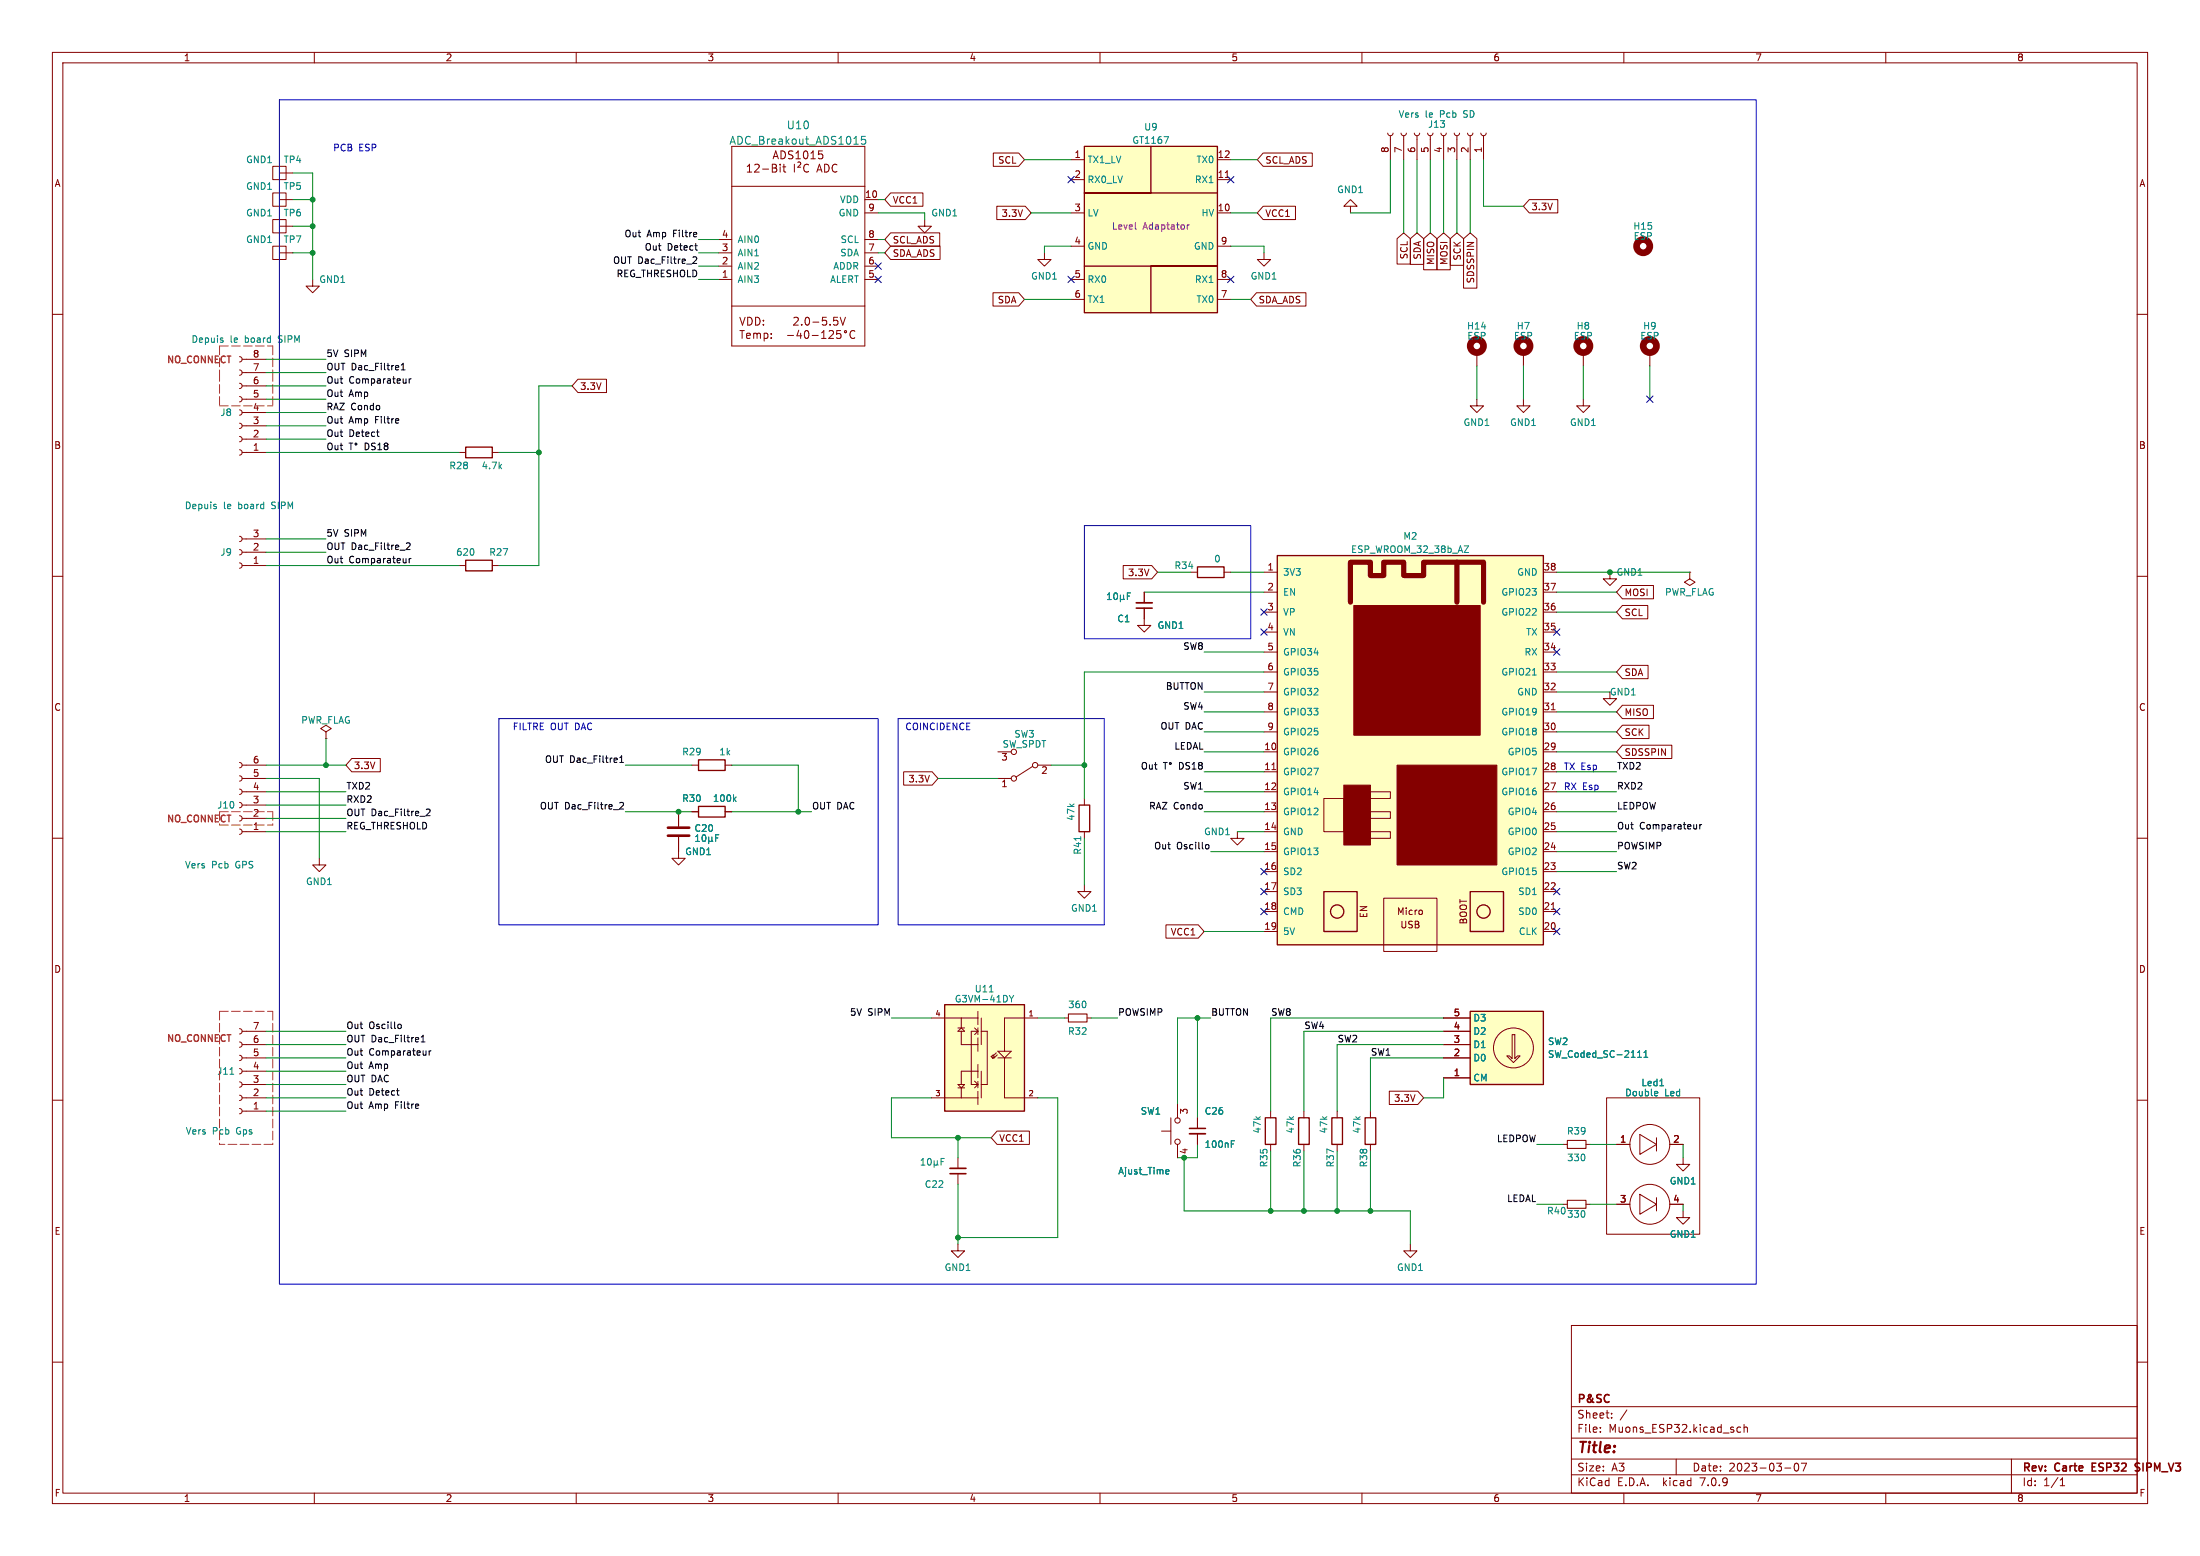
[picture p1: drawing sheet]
<svg xmlns="http://www.w3.org/2000/svg" width="420mm" height="297mm" viewBox="0 0 420 297" stroke-linecap="round" stroke-linejoin="round" font-family="sans-serif">
<g fill="none" stroke="#840000" stroke-width=".19">
<path d="M10 10h400v277h-400zM12 12h396v273h-396zM60 10v2M110 10v2M160 10v2M210 10v2M260 10v2M310 10v2M360 10v2M52.1 31.8h2.5v2.5h-2.5zM52.1 36.8h2.5v2.6h-2.5zM53.3 33h2.6"/>
<path d="M53.3 38.1h2.6M139.7 27.9h25.4v38.1h-25.4zM139.7 35.6h25.4M148.9 31.4v.1M148.9 31.3v.2M148.9 31.8v1M149 31.4l-.1 .1M149.4 31.8h.6M149.6 31.3v1.3l.4 .2M151.6 31.3v1.5M152.8 31.4l-.5 .5h.6M153.7 31.4a.72 .72 0 0 0-.3 1 .72 .72 0 0 0 1 .3"/>
<path d="M154.3 31.4l.1 .1M156.8 29.4l.3 .3v.3l-.3 .3M165.1 38.1h2.5M170 36.8h6.2v2.6h-6.2l-1.1-1.3zM189.6 29.2h4.9l1.1 1.3-1.1 1.3h-4.9zM190.3 39.4h5.4l1.1 1.2-1.1 1.3h-5.4zM204.5 30.5h2.5M204.5 34.3h2.5M232.4 30.5h2.5M232.4 34.3h2.5M233.9 33.9h.7M241.1 39.4h6.2v2.5h-6.2l-1.1-1.3z"/>
<path d="M241.1 29.2h9.4v2.6h-9.4l-1.1-1.3zM257.8 39.4h1.3l-1.3-1.3-1.3 1.3h1.3v1.2M264.9 25.4l.2 .3 .3 .2 .4-.1 .1-.4M265.4 25.9v4.6M267.5 25.4l.1 .3 .4 .2 .3-.1 .2-.4M268 25.9v4.6M270 25.4l.1 .3 .4 .2 .4-.1 .1-.4M270.5 25.9v4.6M272.5 25.4l.2 .3 .3 .2 .4-.1 .2-.4M273 25.9v4.6M275.1 25.4l.1 .3 .4 .2 .3-.1 .2-.4M275.6 25.9v4.6"/>
<path d="M277.6 25.4l.2 .3 .3 .2 .4-.1 .1-.4M278.1 25.9v4.6M280.2 25.4l.1 .3 .4 .2 .3-.1 .2-.4M280.7 25.9v4.6M282.7 25.4l.1 .3 .4 .2 .4-.1 .1-.4M283.2 25.9v4.6M291.9 38.1h5.5v2.5h-5.5l-1.1-1.2zM10 60h2M52.1 41.9h2.5v2.6h-2.5zM52.1 47h2.5v2.5h-2.5zM53.3 43.2h2.6M53.3 48.3h2.6"/>
<path d="M59.7 53.3v1.3h1.3l-1.3 1.3-1.3-1.3h1.3M137.2 48.3h2.5M137.2 53.3h2.5M137.2 50.8h2.5M137.2 45.7h2.5M139.7 58.4h25.4M165.1 48.3h2.5M165.1 40.6h2.5M165.1 53.3h2.5M165.1 50.8h2.5M165.1 45.7h2.5M170 47h9.5v2.5h-9.5l-1.1-1.2z"/>
<path d="M170 44.4h9.4v2.6h-9.4l-1.1-1.3zM176.5 41.9v1.3h1.3l-1.3 1.3-1.2-1.3h1.2M189.6 55.9h4.9l1.1 1.3-1.1 1.2h-4.9zM199.4 48.3v1.2h1.3l-1.3 1.3-1.3-1.3h1.3M204.5 40.6h2.5M204.5 47h2.5M204.5 53.3h2.5M204.5 57.2h2.5M232.4 40.6h2.5M232.4 47h2.5M232.4 53.3h2.5M232.4 57.2h2.5"/>
<path d="M239.9 55.9h9.4v2.5h-9.4l-1.1-1.2zM241.3 48.3v1.2h1.3l-1.3 1.3-1.3-1.3h1.3M266.7 45.6l1.3-1.1 1.2 1.1v4.8h-2.5zM269.2 45.6l1.3-1.1 1.3 1.1v4.9h-2.6zM271.8 45.6l1.2-1.1 1.3 1.1v5.9h-2.5zM274.3 45.6l1.3-1.1 1.3 1.1v5.9h-2.6zM276.9 45.6l1.2-1.1 1.3 1.1v5h-2.5zM279.4 45.6l1.3-1.1 1.2 1.1v9.4h-2.5zM408 60h2M45.7 68.1l.4 .1 .1 .4-.1 .4-.4 .1M45.7 70.6l.4 .2 .1 .3-.1 .4-.4 .1M45.7 73.2l.4 .1 .1 .4-.1 .3-.4 .2"/>
<path d="M45.7 75.7l.4 .1 .1 .4-.1 .4-.4 .1M45.7 78.2l.4 .2 .1 .4-.1 .3-.4 .1M46.2 68.6h4.6M46.2 71.1h4.6M46.2 73.7h4.6M46.2 76.2h4.6M46.2 78.7h4.6M110.3 72.4h5.5v2.5h-5.5l-1.1-1.2zM150.3 64h1.2M152.5 63l-.4 1.1h1M152.8 63.6v1M153.8 63.2a.89 .89 0 0 0 .3 1.4 1 1 0 0 0 .1-1.4"/>
<path d="M155.1 64h1.1M156.8 64.6h.9M156.8 63.5l.5-.4v1.5M158.3 63.2h.1M159 63.2l.1 .2v.3l-.9 .9h.9M159.2 60.6h.7M159.7 61.1l.3 .3v.4l-.3 .3M160.4 60.6l.5 1.5 .5-1.5M160.5 63.1h-.7l-.1 .7 .2-.1h.5l.2 .3-.1 .5-.2 .1-.6-.1M163.2 63.2a.6 .6 0 0 0-.8 0 .6 .6 0 0 0-.1 .8 .56 .56 0 0 0 .3 .5 .56 .56 0 0 0 .6 0M281.9 76.2v1.3h1.3l-1.3 1.2-1.2-1.2h1.2M281.9 67.3v2.6"/>
<path d="M290.8 76.2v1.3h1.3l-1.3 1.2-1.2-1.2h1.2M290.8 67.3v2.6M302.3 76.2v1.3h1.2l-1.2 1.2-1.3-1.2h1.3M302.3 67.3v2.6M315 67.3v2.6M45.7 80.8l.4 .1 .1 .4-.1 .4-.4 .1M45.7 83.3l.4 .2 .1 .3-.1 .4-.4 .1M45.7 85.9l.4 .1 .1 .4-.1 .3-.4 .2M46.2 81.3h4.6M46.2 83.8h4.6M46.2 86.4h4.6M87.6 86.4h1.3"/>
<path d="M94 86.4h1.2M10 110h2M45.7 102.4l.4 .1 .1 .4-.1 .3-.4 .2M45.7 104.9l.4 .2 .1 .3-.1 .4-.4 .1M45.7 107.4l.4 .2 .1 .4-.1 .3-.4 .2M46.2 108h4.6M46.2 102.9h4.6M46.2 105.4h4.6M87.6 108h1.3M94 108h1.2M214.4 107.9h5.5l1.1 1.3-1.1 1.3h-5.5zM218.4 116.1v3.3h1.3l-1.3 1.3-1.2-1.3h1.2"/>
<path d="M218.4 113v2.1M227.3 109.2h1.3M233.7 109.2h1.2M241.3 109.2h2.5M241.3 113h2.5M241.3 116.8h2.5M294.6 109.2h2.6M294.6 113h2.6M294.6 116.8h2.6M307.3 109.2v1.3h1.3l-1.3 1.3-1.2-1.3h1.2M309.7 111.8h6v2.5h-6l-1.1-1.3zM309.7 115.6h4.9v2.5h-4.9l-1.1-1.3z"/>
<path d="M322.6 109.2v1.3l1 .6-1 .7-1-.7 1-.6M322.6 109.2h.1M408 110h2M62.2 139.7l1-.6-1-.7-1 .7 1 .6v1.3M241.3 139.7h2.5M241.3 135.9h2.5M241.3 132.1h2.5M241.3 128.3h2.5M241.3 124.5h2.5M241.3 120.7h2.5M294.6 139.7h2.6M294.6 135.9h2.6"/>
<path d="M294.6 132.1h2.6M294.6 128.3h2.6M294.6 124.5h2.6M294.6 120.7h2.6M296.2 135.5h.7M307.3 132.1v1.3h1.3l-1.3 1.2-1.2-1.2h1.2M309.7 138.4h5.1v2.6h-5.1l-1.1-1.3zM309.7 134.6h6v2.6h-6l-1.1-1.3zM309.7 127h4.9v2.5h-4.9l-1.1-1.2zM10 160h2M45.7 145.5l.4 .2 .1 .4-.1 .3-.4 .2M45.7 148.1l.4 .1 .1 .4-.1 .4-.4 .1"/>
<path d="M45.7 150.6l.4 .2 .1 .3-.1 .4-.4 .1M45.7 153.2l.4 .1 .1 .4-.1 .3-.4 .2M45.7 155.7l.4 .2 .1 .3-.1 .4-.4 .1M45.7 158.2l.4 .2 .1 .4-.1 .3-.4 .2M46.2 146.1h4.6M46.2 151.1h4.6M46.2 158.8h4.6M46.2 148.6h4.6M46.2 153.7h4.6M46.2 156.2h4.6M62.2 141h.1M67.2 144.8h5.4v2.5h-5.4l-1.2-1.2z"/>
<path d="M129.5 159.8v4h1.3l-1.3 1.3-1.2-1.3h1.2M129.5 154.9v2.8M132.1 154.9h1.2M132.1 146.1h1.2M138.4 154.9h1.3M138.4 146.1h1.3M172.5 147.3h5.5l1.1 1.3-1.1 1.3h-5.5zM190.5 143.5h2.5M190.5 148.6h2.5M197.1 146.3l-3.2 2M198.1 146.1h2.6M207 152.4v1.3"/>
<path d="M207 158.8v1.2M236.2 158.8v1.2h1.3l-1.3 1.3-1.3-1.3h1.3M241.3 154.9h2.5M241.3 143.5h2.5M241.3 147.3h2.5M241.3 151.1h2.5M241.3 158.8h2.5M242.8 146.9h.7M252.7 152.4h3.8v6.4h-3.8zM261.6 158.8h3.8v1.2h-3.8zM261.6 154.9h3.8v1.3h-3.8zM261.6 151.1h3.8v1.3h-3.8z"/>
<path d="M294.6 154.9h2.6M294.6 143.5h2.6M294.6 147.3h2.6M294.6 151.1h2.6M294.6 158.8h2.6M309.7 142.2h9.5v2.6h-9.5l-1.1-1.3zM408 160h2M61 163.8v1.3h1.2l-1.2 1.3-1.3-1.3h1.3M207 168.9v1.3h1.3l-1.3 1.3-1.3-1.3h1.3M222.6 176.5h6.2l1.1 1.3-1.1 1.3h-6.2zM241.3 162.6h2.5M241.3 166.4h2.5"/>
<path d="M241.3 170.2h2.5M241.3 174h2.5M241.3 177.8h2.5M264.2 171.5h10.1v10.1h-10.1zM271.4 173.8l.1 .2-.1 .5M294.6 162.6h2.6M294.6 166.4h2.6M294.6 170.2h2.6M294.6 174h2.6M294.6 177.8h2.6M296.2 173.6h.7M45.7 196.3l.4 .2 .1 .4-.1 .3-.4 .2"/>
<path d="M45.7 198.9l.4 .1 .1 .4-.1 .4-.4 .1M46.2 199.4h4.6M46.2 196.9h4.6M177.8 194.3h8.9M182.9 196.9l.6-.7 .6 .7zM182.9 196.2h1.2M183.5 196.9v2.5h3.2M183.5 194.3v1.9M186.1 196.2l.6 .7M186.7 196.9h-1.3v10.1h1.3M186.7 193v2.6M186.7 196.2v1.3"/>
<path d="M186.7 198.1v2.6M186.7 196.9l-.6 .6M187.3 196.9h1.2v10.1h-1.2M187.3 194.3v5.1M198.1 194.3h-6.3v6.4M203.2 194.3h.8M207.5 194.3h.8M275.6 199.4h5.1M275.6 196.9h5.1M275.6 194.3h5.1M288.7 197.5h.5v4.6l.5-.6h.5l-1.3 1.3-1.2-1.3h.5l.5 .6zM10 210h2"/>
<path d="M45.7 201.4l.4 .2 .1 .3-.1 .4-.4 .1M45.7 204l.4 .1 .1 .4-.1 .3-.4 .2M45.7 206.5l.4 .2 .1 .3-.1 .4-.4 .1M45.7 209l.4 .2 .1 .4-.1 .3-.4 .2M45.7 211.6l.4 .1 .1 .4-.1 .4-.4 .1M46.2 201.9h4.6M46.2 209.6h4.6M46.2 207h4.6M46.2 204.5h4.6M46.2 212.1h4.6M177.8 209.6h8.9M182.9 207h1.2l-.6 .6z"/>
<path d="M182.9 207.6h1.2M183.5 207.6v2M186.1 206.4l.6 .6M186.7 207l-.6 .6M186.7 203.2v2.5M186.7 206.4v1.2M186.7 208.3v2.5M186.7 204.5h-3.2v2.5M187.3 204.5v5.1M189.2 201.6l.2 .1zM189.5 201.9l.1 .1zM190.2 201l-.6 .5v-.1l-.3 .3"/>
<path d="M190.3 215.9h6.2v2.5h-6.2l-1.1-1.2zM190.4 201.4l-.6 .5v-.2l-.3 .2M190.5 201.9h2.5M190.5 200.7h2.5l-1.2 1.2zM191.8 201.9v7.7h6.3M221.7 215.9h1.8M223.5 213.4v5M224.8 210.8v2.6M224.8 218.4v2.6M228.6 213.4v2M228.6 216.4v2M242.6 212.1v1.3"/>
<path d="M242.6 218.4v1.3M248.9 212.1v1.3M248.9 218.4v1.3M255.3 212.1v1.3M255.3 218.4v1.3M261.6 212.1v1.3M261.6 218.4v1.3M265.2 208.3h5.5l1.1 1.3-1.1 1.2h-5.5zM275.6 205.7h5.1M275.6 201.9h5.1M298.4 218.4h.8M302.8 218.4h.7"/>
<path d="M306.7 209.6h17.8v26h-17.8zM308.6 218.4h2.5M313.1 216.5l3.1 1.9-3.1 1.9zM316.2 217.2v2.5M318.8 218.4h2.5M408 210h2M182.9 237.5v1.3h1.2l-1.2 1.2-1.3-1.2h1.3M182.9 221v2M182.9 224v2.1M269.2 237.5v1.3h1.3l-1.3 1.2-1.2-1.2h1.2M298.4 229.9h.8M302.8 229.9h.7"/>
<path d="M308.6 229.9h2.5M313.1 228l3.1 1.9-3.1 1.9zM316.2 228.6v2.5M318.8 229.9h2.5M321.3 231.1v1.3h1.3l-1.3 1.3-1.3-1.3h1.3M321.3 221v1.2h1.3l-1.3 1.3-1.3-1.3h1.3M10 260h2M300 253h108v32h-108zM408 260h2M300 278.5h108M300 274.5h108M300 268.5h108"/>
<path d="M305.5 273.2v.2M305.5 272.5v.1M307.7 270.5v.2M307.7 269.8v.1M310.6 269.1l-1.3 1.9M320 278.5v3M332.3 272.5l-.4-.1-.3 .3 .1 .6h.6M332.9 272.5l.3-.1 .3 .1 .1 .9M332.9 271.9v1.5M342.7 279.4l.2-.1a.8 .8 0 0 1 .5 .7 .8 .8 0 0 1-.5 .8 1 1 0 0 1-.2-1.4zM343.9 279.3h1l-.7 1.5M384 278.5v6.5"/>
<path d="M60 285v2M110 285v2M160 285v2M210 285v2M260 285v2M300 281.5h108M310 285v2M340.7 280.2h1.2M360 285v2M393.3 283.6h.9M393.3 282.5l.4-.4v1.5"/>
<circle cx="161.4" cy="63.3" r=".21"/>
<circle cx="193.5" cy="143.5" r=".51"/>
<circle cx="193.5" cy="148.6" r=".51"/>
<circle cx="197.6" cy="146.1" r=".51"/>
<circle cx="224.8" cy="213.9" r=".51"/>
<circle cx="224.8" cy="217.9" r=".51"/>
<circle cx="288.9" cy="200" r="3.8"/>
<circle cx="315" cy="218.4" r="3.8"/>
<circle cx="315" cy="229.9" r="3.8"/>
</g>
<path d="M216.9 116.1h3.1M227.1 215.4h3M181.4 224h3M399.4 280h.5M400.1 279.3h-.7v1.5h.7M408.5 279.4l-.6-.1-.3 .3 .2 .3 .5 .2M407.6 280.7h.7" fill="none" stroke="#840000" stroke-width=".3"/>
<g fill="none" stroke="#008484" stroke-width=".19">
<path d="M163 27.5h.9M165.2 26h-.7l-.1 .7 .2-.1 .5 .1 .2 .2-.1 .5-.2 .1-.6-.1M222.2 26.1h.9l-.6 1.3M42.4 64.9l.2 .2-.2 .2M42.4 64.5l.1 .1M41.2 96.7l.1 .2-.1 .2M41.2 96.3h.1M211.4 114.4h.7M211.4 113.5l.4-.3v1.2M212.8 113.2h.1a.68 .68 0 0 1 .5 .6 .68 .68 0 0 1-.5 .6 .84 .84 0 0 1-.1-1.2zM213.9 114.3l.2 .1 .4-.1M213.9 113.6v1.3"/>
<path d="M214.5 114.3l.2 .1M214.5 113.6v.7M215.2 113.8h.4M215.8 113.2h-.6v1.2M279.5 104.2h.9l-.9 1.3h.9M292.6 128.8h.7M133.1 159.5l-.3 .2M133.2 159.3v1.3M134.1 159.6l-.1 .5 .3 .5 .4-.2v-.8M135.3 159.8v1.2M135.9 159.8v.6M136.6 159.9h.4"/>
<path d="M137.2 159.3h-.6v1.3M140.2 152.5l.3 .5M140.5 152.1l-.5 .5M206.3 159.7v.7M132.8 160.6h.7M135.3 160.4l.2 .2 .4-.2M135.9 160.4l.2 .2M188.9 189.3h.7M192.7 190l.4 .7M193.1 190.7v.6M193.5 190l-.4 .7M43.9 205h.7"/>
<path d="M235.1 218.4h.4M235.1 217.7h.6M312.6 201.8h.8M312.6 200.9l.4-.4v1.3M313.8 201.8h.8M313.8 200.9l.4-.4v1.3M316.3 208.3l.2 .3-.6 .1M316.4 209.1l-.1 .1M316.9 207.2h.7M175.8 222.4h.8M175.8 221.5l.4-.4v1.3M177.2 221.2l.2-.1a.68 .68 0 0 1 .4 .7 .68 .68 0 0 1-.4 .6 .84 .84 0 0 1-.2-1.2z"/>
<path d="M178.3 222.2l.2 .2 .4-.2M178.3 221.5v1.3M178.9 222.2l.2 .2M178.9 221.5v.7M179.7 221.7h.4M180.3 221.1h-.6v1.3M222.7 223.3h.4l.1 .3-.6 .1M223.1 224l-.4 .1"/>
</g>
<path d="M216.9 115.1h3.1M227.1 216.4h3M181.4 223h3" fill="none" stroke="#840000" stroke-width=".33"/>
<path d="M127.5 159.5h4.1M127.5 158h4.1" fill="none" stroke="#840000" stroke-width=".51"/>
<g fill="none" stroke="#840000" stroke-width=".25">
<path d="M207 27.9h25.4v31.8h-25.4zM219.7 27.9v8.9h-12.7h25.4M207 50.8h25.4h-12.7v8.9M88.9 85.3h5.1v2.1h-5.1zM88.9 106.9h5.1v2.1h-5.1zM228.6 108.2h5.1v2h-5.1zM243.8 106h50.8v74.3h-50.8zM133.3 153.9h5.1v2.1h-5.1zM133.3 145h5.1v2.1h-5.1zM206 153.7h2v5.1h-2zM252.7 170.2h6.4v7.6h-6.4zM280.7 170.2h6.3v7.6h-6.3z"/>
<path d="M180.3 191.8h15.3v20.3h-15.3zM280.7 193h13.9v14h-13.9zM241.6 213.4h2v5h-2zM247.9 213.4h2v5h-2zM254.3 213.4h2v5h-2zM260.6 213.4h2v5h-2z"/>
<circle cx="255.3" cy="174" r="1.27"/>
<circle cx="283.2" cy="174" r="1.27"/>
</g>
<g fill="#ffffc2" stroke="#ffffc2" stroke-width=".19">
<path d="M207 27.9h25.4v31.8h-25.4z"/>
<path d="M280.7 193h13.9v14h-13.9z"/>
<path d="M243.8 106h50.8v74.3h-50.8z"/>
<path d="M180.3 191.8h15.3v20.3h-15.3z"/>
</g>
<path d="M216.8 43.7l.1 .1M226.7 42.9v.9M227 42.9l-.3 .3" fill="none" stroke="#840084" stroke-width=".19"/>
<path d="M204 193.5h3.5v1.6h-3.5zM299.2 217.7h3.6v1.5h-3.6zM299.2 229.1h3.6v1.5h-3.6z" fill="none" stroke="#840000" stroke-width=".2"/>
<g fill="#840000" stroke="#840000" stroke-width=".19">
<path d="M256.5 149.9h5.1v11.4h-5.1z"/>
<path d="M258.4 115.6h24.2v24.7h-24.2z"/>
<path d="M266.7 146.1h19v19h-19z"/>
</g>
<path d="M257.8 114.9v-7.6h3.8v2.6h2.6v-2.6h3.8v2.6h3.8v-2.6h11.4v7.6M278.1 107.3v7.6" fill="none" stroke="#840000" stroke-width=".99"/>
<g fill="none" stroke="#840000" stroke-width="1.3">
<circle cx="313.7" cy="47" r="1.27"/>
<circle cx="281.9" cy="66" r="1.27"/>
<circle cx="290.8" cy="66" r="1.27"/>
<circle cx="302.3" cy="66" r="1.27"/>
<circle cx="315" cy="66" r="1.27"/>
</g>
<g fill="none" stroke="#000" stroke-width=".19">
<path d="M132.3 49.1l.5-.1 .2 .4-.8 .9h.8M132.6 46.9h.5M133 47.7h.1M76.6 70.6h.7M76.6 69.7l.4-.4v1.3M78.1 72.3v.8M78.5 72.3l-.4 .2M66.6 84.6h.7M67 84.6v1.2M71.9 82.5h.5M72.2 83.3h.2M77.6 103.7l.5-.1 .2 .4-.8 .9h.8"/>
<path d="M78.1 106.6v.8M78.5 106.6l-.4 .2M81.4 154.5l.5-.1 .2 .4-.8 .9h.8M118.3 153.3l.5-.1 .2 .3-.7 .9h.7M118.3 145.5h.7M118.3 144.6l.4-.3v1.2M222.1 145.5h.7M222.5 145.5v1.3M324.5 157.4v.8M324.9 157.4l-.4 .2M230.4 161.2l.3 .1 .1 .1-.1 .5-.3 .1M76.2 195.5l.3 .1 .1 .1-.1 .5-.3 .1"/>
<path d="M80.4 198.9h.7M80.4 198l.4-.4v1.3M75.7 208.2h.5M76.1 209h.1M81.9 200.6v.8M82.3 200.6l-.4 .2"/>
<circle cx="67.9" cy="84.8" r=".18"/>
<circle cx="223.4" cy="145.7" r=".18"/>
</g>
<path d="M53.3 19.1h282v226h-282zM207 100.3h31.8v21.6h-31.8zM95.2 137.2h72.4v39.3h-72.4zM171.4 137.2h39.4v39.3h-39.4z" fill="none" stroke="#0000c2" stroke-width=".19"/>
<g fill="none" stroke="#ff321b" stroke-width=".19" stroke-dasharray="1.7 .6">
<path d="M41.9 77.5h10.2M41.9 66h10.2M41.9 66v5.1M41.9 71.1v6.4M52.1 71.1v6.4M52.1 66v5.1M41.9 154.9v2.6M41.9 157.5h10.2M41.9 154.9h10.2M52.1 154.9v2.6M41.9 193v25.4M41.9 193h10.2"/>
<path d="M52.1 193v25.4M52.1 218.4h-10.2"/>
</g>
<g fill="none" stroke="#008400" stroke-width=".19">
<path d="M55.9 38.1h3.8M55.9 33h3.8v20.3M167.6 38.1h1.3M195.6 30.5h8.9M234.9 30.5h5.1M265.4 30.5v10.1h-7.6M268 30.5v14M270.5 30.5v14M273 30.5v14M275.6 30.5v14M278.1 30.5v14M280.7 30.5v14"/>
<path d="M283.2 30.5v8.9h7.6M55.9 48.3h3.8M55.9 43.2h3.8M133.3 48.3h3.9M133.3 45.7h3.9M133.3 53.3h3.9M133.3 50.8h3.9M167.6 40.6h8.9v1.3M167.6 48.3h1.3M167.6 45.7h1.3M195.6 57.2h8.9M196.8 40.6h7.7"/>
<path d="M204.5 47h-5.1v1.3M234.9 40.6h5.1M234.9 47h6.4v1.3M234.9 57.2h3.9M50.8 73.7h11.4M50.8 78.7h11.4M50.8 76.2h11.4M50.8 71.1h11.4M50.8 68.6h11.4M109.2 73.7h-6.3v34.3h-7.7M281.9 69.9v6.3M290.8 69.9v6.3"/>
<path d="M302.3 69.9v6.3M315 69.9v6.3M50.8 86.4h36.8M50.8 81.3h11.4M50.8 83.8h11.4M95.2 86.4h7.7M50.8 108h36.8M50.8 105.4h11.4M50.8 102.9h11.4M218.4 113h22.9M221 109.2h6.3M234.9 109.2h6.4"/>
<path d="M297.2 109.2h25.4M297.2 113h11.4M297.2 116.8h11.4M229.9 135.9h11.4M229.9 132.1h11.4M229.9 139.7h11.4M229.9 124.5h11.4M241.3 128.3h-34.3v24.1M297.2 135.9h11.4M297.2 132.1h10.1M297.2 128.3h11.4M297.2 139.7h11.4"/>
<path d="M50.8 158.8h15.2M50.8 151.1h15.2M50.8 148.6h10.2v15.2M50.8 146.1h15.2M50.8 153.7h15.2M50.8 156.2h15.2M62.2 141v5.1M119.4 154.9h12.7M119.4 146.1h12.7M139.7 154.9h15.2M139.7 146.1h12.7v8.8M179.1 148.6h11.4"/>
<path d="M200.7 146.1h6.3M229.9 151.1h11.4M229.9 154.9h11.4M229.9 143.5h11.4M229.9 147.3h11.4M236.2 158.8h5.1M297.2 158.8h11.4M297.2 151.1h11.4M297.2 154.9h11.4M297.2 143.5h11.4M297.2 147.3h11.4M207 160v8.9"/>
<path d="M229.9 177.8h11.4M231.1 162.6h10.2M297.2 162.6h11.4M297.2 166.4h11.4M50.8 199.4h15.2M50.8 196.9h15.2M170.2 194.3h7.6M198.1 194.3h5.1M208.3 194.3h5.1M228.6 194.3v19.1M231.1 194.3h-6.3v16.5M275.6 199.4h-20.3v12.7"/>
<path d="M275.6 196.9h-26.7v15.2M275.6 194.3h-33v17.8M50.8 209.6h15.2M50.8 201.9h15.2M50.8 204.5h15.2M50.8 212.1h15.2M50.8 207h15.2M177.8 209.6h-7.6v7.6h19M182.9 217.2v3.8M198.1 209.6h3.8v26.6h-19M228.6 218.4v2.6h-3.8M242.6 219.7v11.4"/>
<path d="M248.9 219.7v11.4M255.3 219.7v11.4M261.6 219.7v11.4M275.6 205.7v3.9h-3.8M275.6 201.9h-14v10.2M293.4 218.4h5M303.5 218.4h5.1M321.3 218.4v2.6M182.9 226.1v11.4M226.1 221v10.1h43.1v6.4M293.4 229.9h5M303.5 229.9h5.1"/>
<path d="M321.3 229.9v1.2"/>
</g>
<g fill="none" stroke="#000084" stroke-width=".19">
<path d="M203.9 33.7l1.2 1.2M205.1 33.7l-1.2 1.2M234.3 33.7l1.3 1.2M235.6 33.7l-1.3 1.2M167 50.2l1.2 1.2M167 52.7l1.2 1.2M168.2 50.2l-1.2 1.2M168.2 52.7l-1.2 1.2M203.9 52.7l1.2 1.2M205.1 52.7l-1.2 1.2M234.3 52.7l1.3 1.2M235.6 52.7l-1.3 1.2"/>
<path d="M314.4 75.6l1.2 1.2M315.6 75.6l-1.2 1.2M240.7 116.2l1.2 1.2M241.9 116.2l-1.2 1.2M240.7 120l1.2 1.3M241.9 120l-1.2 1.3M296.6 120l1.2 1.3M296.6 123.9l1.2 1.2M297.8 120l-1.2 1.3M297.8 123.9l-1.2 1.2M240.7 173.4l1.2 1.2M240.7 169.6l1.2 1.2"/>
<path d="M240.7 165.8l1.2 1.2M241.9 173.4l-1.2 1.2M241.9 169.6l-1.2 1.2M241.9 165.8l-1.2 1.2M296.6 177.2l1.2 1.2M296.6 173.4l1.2 1.2M296.6 169.6l1.2 1.2M297.8 177.2l-1.2 1.2M297.8 173.4l-1.2 1.2M297.8 169.6l-1.2 1.2"/>
</g>
<g fill="#008400" stroke="#008400" stroke-width=".19">
<circle cx="255.3" cy="231.1" r=".46"/>
<circle cx="261.6" cy="231.1" r=".46"/>
<circle cx="307.3" cy="109.2" r=".46"/>
<circle cx="248.9" cy="231.1" r=".46"/>
<circle cx="242.6" cy="231.1" r=".46"/>
<circle cx="182.9" cy="217.2" r=".46"/>
<circle cx="228.6" cy="194.3" r=".46"/>
<circle cx="182.9" cy="236.2" r=".46"/>
<circle cx="226.1" cy="221" r=".46"/>
<circle cx="207" cy="146.1" r=".46"/>
<circle cx="102.9" cy="86.4" r=".46"/>
<circle cx="62.2" cy="146.1" r=".46"/>
<circle cx="152.4" cy="154.9" r=".46"/>
<circle cx="129.5" cy="154.9" r=".46"/>
<circle cx="59.7" cy="43.2" r=".46"/>
<circle cx="59.7" cy="48.3" r=".46"/>
<circle cx="59.7" cy="38.1" r=".46"/>
</g>
<text font-size="2.8" fill="#840000" x="301" y="277.9">Title:</text>
<g font-size="2.1" fill="#008484">
<text x="139.2" y="27.8">ADC_Breakout_ADS1015</text>
<text x="150.1" y="24.9">U10</text>
</g>
<g font-size="2.1" fill="#840000">
<text x="142.2" y="33.2">12-Bit</text>
<text x="147.3" y="30.7">ADS1015</text>
<text x="156.2" y="33.2">ADC</text>
<text x="141" y="64.9">Temp:</text>
<text x="141" y="62.4">VDD:</text>
<text x="151.1" y="62.4">2.0-5.5V</text>
<text x="301" y="268.2">P&amp;SC</text>
<text x="301" y="273.7">File:</text>
<text x="301" y="271">Sheet:</text>
<text x="307.1" y="273.7">Muons_ESP32.kicad_sch</text>
<text x="301" y="281.1">Size:</text>
<text x="307.6" y="281.1">A3</text>
<text x="323" y="281.1">Date:</text>
<text x="330" y="281.1">2023-03-07</text>
<text x="386" y="281.3">Rev:</text>
<text x="392.4" y="281.3">Carte</text>
<text x="400" y="281.3">ESP32</text>
<text x="408.9" y="281.3">SIPM_V3</text>
<text x="301" y="283.9">KiCad</text>
<text x="308.7" y="283.9">E.D.A.</text>
<text x="317.6" y="283.9">kicad</text>
<text x="324.8" y="283.9">7.0.9</text>
<text x="386" y="283.9">Id:</text>
<text x="390.1" y="283.9">1/1</text>
</g>
<g font-size="1.8" fill="#840000">
<text x="35" y="11.9">1</text>
<text x="85" y="11.9">2</text>
<text x="135" y="11.9">3</text>
<text x="185" y="11.9">4</text>
<text x="235" y="11.9">5</text>
<text x="285" y="11.9">6</text>
<text x="335" y="11.9">7</text>
<text x="385" y="11.9">8</text>
<text x="265.2" y="29.3" transform="rotate(-90 265.2 29.3)">8</text>
<text x="267.7" y="29.3" transform="rotate(-90 267.7 29.3)">7</text>
<text x="270.3" y="29.3" transform="rotate(-90 270.3 29.3)">6</text>
<text x="272.8" y="29.3" transform="rotate(-90 272.8 29.3)">5</text>
<text x="275.3" y="29.3" transform="rotate(-90 275.3 29.3)">4</text>
<text x="277.9" y="29.3" transform="rotate(-90 277.9 29.3)">3</text>
<text x="280.4" y="29.3" transform="rotate(-90 280.4 29.3)">2</text>
<text x="283" y="29.3" transform="rotate(-90 283 29.3)">1</text>
<text x="10.3" y="35.9">A</text>
<text x="190.4" y="31.4">SCL</text>
<text x="205" y="30.2">1</text>
<text x="205" y="34">2</text>
<text x="232.4" y="34">11</text>
<text x="232.4" y="30.2">12</text>
<text x="241.5" y="31.4">SCL_ADS</text>
<text x="408.3" y="35.9">A</text>
<text x="165.1" y="37.8">10</text>
<text x="165.7" y="40.4">9</text>
<text x="170.3" y="39.1">VCC1</text>
<text x="191.1" y="41.6">3.3V</text>
<text x="205" y="40.4">3</text>
<text x="232.4" y="40.4">10</text>
<text x="241.5" y="41.6">VCC1</text>
<text x="292.3" y="40.3">3.3V</text>
<text x="137.7" y="45.5">4</text>
<text x="165.7" y="45.5">8</text>
<text x="170.3" y="46.7">SCL_ADS</text>
<text x="205" y="46.7">4</text>
<text x="233" y="46.7">9</text>
<text x="137.7" y="53.1">1</text>
<text x="137.7" y="50.5">2</text>
<text x="137.7" y="48">3</text>
<text x="165.7" y="53.1">5</text>
<text x="165.7" y="50.5">6</text>
<text x="165.7" y="48">7</text>
<text x="170.3" y="49.2">SDA_ADS</text>
<text x="205" y="53.1">5</text>
<text x="233" y="53.1">8</text>
<text x="268.9" y="49.6" transform="rotate(-90 268.9 49.6)">SCL</text>
<text x="271.5" y="49.7" transform="rotate(-90 271.5 49.7)">SDA</text>
<text x="274" y="50.7" transform="rotate(-90 274 50.7)">MISO</text>
<text x="276.5" y="50.7" transform="rotate(-90 276.5 50.7)">MOSI</text>
<text x="279.1" y="49.8" transform="rotate(-90 279.1 49.8)">SCK</text>
<text x="190.4" y="58.1">SDA</text>
<text x="205" y="56.9">6</text>
<text x="233" y="56.9">7</text>
<text x="240.2" y="58.1">SDA_ADS</text>
<text x="281.6" y="54.2" transform="rotate(-90 281.6 54.2)">SDSSPIN</text>
<text x="48.2" y="70.9">7</text>
<text x="48.2" y="68.3">8</text>
<text x="48.2" y="75.9">5</text>
<text x="48.2" y="73.4">6</text>
<text x="110.6" y="74.6">3.3V</text>
<text x="48.2" y="83.6">2</text>
<text x="48.2" y="81">3</text>
<text x="48.2" y="78.5">4</text>
<text x="10.3" y="85.9">B</text>
<text x="48.2" y="86.1">1</text>
<text x="408.2" y="85.9">B</text>
<text x="48.2" y="107.7">1</text>
<text x="48.2" y="105.2">2</text>
<text x="48.2" y="102.6">3</text>
<text x="215.2" y="110.2">3.3V</text>
<text x="241.9" y="109">1</text>
<text x="241.9" y="112.8">2</text>
<text x="294.6" y="112.8">37</text>
<text x="294.6" y="109">38</text>
<text x="310" y="114">MOSI</text>
<text x="241.9" y="116.6">3</text>
<text x="294.6" y="116.6">36</text>
<text x="310" y="117.8">SCL</text>
<text x="241.9" y="120.4">4</text>
<text x="241.9" y="124.2">5</text>
<text x="294.6" y="124.2">34</text>
<text x="294.6" y="120.4">35</text>
<text x="241.9" y="128">6</text>
<text x="241.9" y="131.8">7</text>
<text x="294.6" y="131.8">32</text>
<text x="294.6" y="128">33</text>
<text x="310" y="129.2">SDA</text>
<text x="10.3" y="135.9">C</text>
<text x="241.9" y="135.6">8</text>
<text x="294.6" y="135.6">31</text>
<text x="310" y="136.8">MISO</text>
<text x="408.2" y="135.9">C</text>
<text x="241.3" y="143.3">10</text>
<text x="241.9" y="139.4">9</text>
<text x="294.6" y="143.3">29</text>
<text x="294.6" y="139.4">30</text>
<text x="310" y="140.7">SCK</text>
<text x="48.2" y="148.3">5</text>
<text x="48.2" y="145.8">6</text>
<text x="67.5" y="147">3.3V</text>
<text x="173.3" y="149.5">3.3V</text>
<text x="191.1" y="145.5">3</text>
<text x="198.7" y="148">2</text>
<text x="241.3" y="147.1">11</text>
<text x="294.6" y="147.1">28</text>
<text x="310" y="144.5">SDSSPIN</text>
<text x="48.2" y="156">2</text>
<text x="48.2" y="153.4">3</text>
<text x="48.2" y="150.9">4</text>
<text x="191.1" y="150.6">1</text>
<text x="241.3" y="150.9">12</text>
<text x="241.3" y="154.7">13</text>
<text x="294.6" y="154.7">26</text>
<text x="294.6" y="150.9">27</text>
<text x="48.2" y="158.5">1</text>
<text x="241.3" y="158.5">14</text>
<text x="294.6" y="158.5">25</text>
<text x="241.3" y="162.3">15</text>
<text x="241.3" y="166.1">16</text>
<text x="294.6" y="166.1">23</text>
<text x="294.6" y="162.3">24</text>
<text x="241.3" y="169.9">17</text>
<text x="241.3" y="173.7">18</text>
<text x="294.6" y="173.7">21</text>
<text x="294.6" y="169.9">22</text>
<text x="223.4" y="178.8">VCC1</text>
<text x="241.3" y="177.5">19</text>
<text x="261.2" y="175.3" transform="rotate(-90 261.2 175.3)">EN</text>
<text x="266.6" y="174.9">Micro</text>
<text x="267.2" y="177.4">USB</text>
<text x="280.3" y="176.6" transform="rotate(-90 280.3 176.6)">BOOT</text>
<text x="294.6" y="177.5">20</text>
<text x="10.3" y="185.9">D</text>
<text x="408.2" y="185.9">D</text>
<text x="48.2" y="196.6">7</text>
<text x="277.4" y="196.6">4</text>
<text x="277.4" y="194.1">5</text>
<text x="48.2" y="201.7">5</text>
<text x="48.2" y="199.1">6</text>
<text x="277.4" y="201.7">2</text>
<text x="277.4" y="199.1">3</text>
<text x="48.2" y="209.3">2</text>
<text x="48.2" y="206.8">3</text>
<text x="48.2" y="204.2">4</text>
<text x="277.4" y="205.5">1</text>
<text x="48.2" y="211.8">1</text>
<text x="226.9" y="212.8" transform="rotate(-90 226.9 212.8)">3</text>
<text x="266" y="210.5">3.3V</text>
<text x="190.7" y="218.1">VCC1</text>
<text x="226.9" y="220.4" transform="rotate(-90 226.9 220.4)">4</text>
<text x="309.2" y="218.2">1</text>
<text x="319.3" y="218.2">2</text>
<text x="309.2" y="229.6">3</text>
<text x="319.3" y="229.6">4</text>
<text x="10.3" y="235.9">E</text>
<text x="408.3" y="235.9">E</text>
<text x="10.3" y="285.9">F</text>
<text x="35" y="286.9">1</text>
<text x="85" y="286.9">2</text>
<text x="135" y="286.9">3</text>
<text x="185" y="286.9">4</text>
<text x="235" y="286.9">5</text>
<text x="285" y="286.9">6</text>
<text x="335" y="286.9">7</text>
<text x="385" y="286.9">8</text>
<text x="408.3" y="285.9">F</text>
</g>
<g font-size="1.8" fill="#008484">
<text x="266.9" y="22.7">Vers</text>
<text x="272.1" y="22.7">le</text>
<text x="275" y="22.7">Pcb</text>
<text x="279.7" y="22.7">SD</text>
<text x="216.1" y="27.6">GT1167</text>
<text x="218.3" y="25.1">U9</text>
<text x="272.5" y="24.6">J13</text>
<text x="46.9" y="31.3">GND1</text>
<text x="54.1" y="31.3">TP4</text>
<text x="207.5" y="31.3">TX1_LV</text>
<text x="207.5" y="35.2">RX0_LV</text>
<text x="228" y="35.2">RX1</text>
<text x="228.3" y="31.3">TX0</text>
<text x="46.9" y="41.5">GND1</text>
<text x="46.9" y="36.4">GND1</text>
<text x="54.1" y="41.5">TP6</text>
<text x="54.1" y="36.4">TP5</text>
<text x="160" y="41.5">GND</text>
<text x="160.3" y="39">VDD</text>
<text x="177.7" y="41.5">GND1</text>
<text x="207.5" y="41.5">LV</text>
<text x="229.3" y="41.5">HV</text>
<text x="255.2" y="37.1">GND1</text>
<text x="46.9" y="46.6">GND1</text>
<text x="54.1" y="46.6">TP7</text>
<text x="140.7" y="46.6">AIN0</text>
<text x="160.4" y="46.6">SCL</text>
<text x="207.5" y="47.9">GND</text>
<text x="227.8" y="47.9">GND</text>
<text x="311.7" y="44">H15</text>
<text x="311.8" y="45.9">ESP</text>
<text x="140.7" y="51.7">AIN2</text>
<text x="140.7" y="49.1">AIN1</text>
<text x="159" y="51.7">ADDR</text>
<text x="160.3" y="49.1">SDA</text>
<text x="196.7" y="53.6">GND1</text>
<text x="238.7" y="53.6">GND1</text>
<text x="60.9" y="54.2">GND1</text>
<text x="140.7" y="54.2">AIN3</text>
<text x="158.4" y="54.2">ALERT</text>
<text x="207.5" y="54.2">RX0</text>
<text x="207.5" y="58">TX1</text>
<text x="228" y="54.2">RX1</text>
<text x="228.3" y="58">TX0</text>
<text x="36.5" y="65.6">Depuis</text>
<text x="43.9" y="65.6">le</text>
<text x="46.8" y="65.6">board</text>
<text x="53.4" y="65.6">SIPM</text>
<text x="280" y="63.1">H14</text>
<text x="280" y="65">ESP</text>
<text x="288.9" y="65">ESP</text>
<text x="289.5" y="63.1">H7</text>
<text x="300.3" y="65">ESP</text>
<text x="300.9" y="63.1">H8</text>
<text x="313" y="65">ESP</text>
<text x="313.6" y="63.1">H9</text>
<text x="42" y="79.6">J8</text>
<text x="279.3" y="81.5">GND1</text>
<text x="288.2" y="81.5">GND1</text>
<text x="299.6" y="81.5">GND1</text>
<text x="85.7" y="89.8">R28</text>
<text x="91.9" y="89.8">4.7k</text>
<text x="35.2" y="97.4">Depuis</text>
<text x="42.6" y="97.4">le</text>
<text x="45.6" y="97.4">board</text>
<text x="52.1" y="97.4">SIPM</text>
<text x="42" y="106.3">J9</text>
<text x="87" y="106.3">620</text>
<text x="93.3" y="106.3">R27</text>
<text x="231.7" y="107.5">0</text>
<text x="257.8" y="105.7">ESP_WROOM_32_38b_AZ</text>
<text x="267.8" y="103.2">M2</text>
<text x="224.1" y="108.8">R34</text>
<text x="244.9" y="110.1">3V3</text>
<text x="244.9" y="113.9">EN</text>
<text x="286.5" y="113.9">GPIO23</text>
<text x="289.5" y="110.1">GND</text>
<text x="308.5" y="110.1">GND1</text>
<text x="317.8" y="113.9">PWR_FLAG</text>
<text x="213.2" y="119">C1</text>
<text x="244.9" y="117.7">VP</text>
<text x="286.5" y="117.7">GPIO22</text>
<text x="220.9" y="120.2">GND1</text>
<text x="244.9" y="121.5">VN</text>
<text x="244.9" y="125.3">GPIO34</text>
<text x="290.9" y="125.3">RX</text>
<text x="291.2" y="121.5">TX</text>
<text x="244.9" y="129.1">GPIO35</text>
<text x="286.5" y="129.1">GPIO21</text>
<text x="244.9" y="132.9">GPIO32</text>
<text x="244.9" y="136.8">GPIO33</text>
<text x="286.5" y="136.8">GPIO19</text>
<text x="289.5" y="132.9">GND</text>
<text x="307.2" y="132.9">GND1</text>
<text x="57.4" y="138.3">PWR_FLAG</text>
<text x="191.3" y="142.9">SW_SPDT</text>
<text x="193.5" y="141">SW3</text>
<text x="244.9" y="140.6">GPIO25</text>
<text x="286.5" y="140.6">GPIO18</text>
<text x="130.1" y="144.4">R29</text>
<text x="137.2" y="144.4">1k</text>
<text x="244.9" y="144.4">GPIO26</text>
<text x="244.9" y="148.2">GPIO27</text>
<text x="286.5" y="148.2">GPIO17</text>
<text x="287.7" y="144.4">GPIO5</text>
<text x="41.4" y="154.5">J10</text>
<text x="130.1" y="153.3">R30</text>
<text x="136" y="153.3">100k</text>
<text x="244.9" y="152">GPIO14</text>
<text x="244.9" y="155.8">GPIO12</text>
<text x="286.5" y="152">GPIO16</text>
<text x="287.7" y="155.8">GPIO4</text>
<text x="132.5" y="159">C20</text>
<text x="205.3" y="156.8" transform="rotate(-90 205.3 156.8)">47k</text>
<text x="229.8" y="159.6">GND1</text>
<text x="244.9" y="159.6">GND</text>
<text x="287.7" y="159.6">GPIO0</text>
<text x="35.2" y="166">Vers</text>
<text x="40.4" y="166">Pcb</text>
<text x="45.1" y="166">GPS</text>
<text x="130.7" y="163.4">GND1</text>
<text x="206.6" y="163.2" transform="rotate(-90 206.6 163.2)">R41</text>
<text x="244.9" y="163.4">GPIO13</text>
<text x="244.9" y="167.2">SD2</text>
<text x="286.5" y="167.2">GPIO15</text>
<text x="287.7" y="163.4">GPIO2</text>
<text x="58.3" y="169.1">GND1</text>
<text x="244.9" y="171">SD3</text>
<text x="289.7" y="171">SD1</text>
<text x="204.4" y="174.2">GND1</text>
<text x="244.9" y="174.9">CMD</text>
<text x="244.9" y="178.7">5V</text>
<text x="289.7" y="174.9">SD0</text>
<text x="289.9" y="178.7">CLK</text>
<text x="182.2" y="191.5">G3VM-41DY</text>
<text x="186" y="189.6">U11</text>
<text x="203.8" y="197.7">R32</text>
<text x="203.8" y="192.6">360</text>
<text x="281.2" y="197.7">D2</text>
<text x="281.2" y="195.2">D3</text>
<text x="281.2" y="202.8">D0</text>
<text x="281.2" y="200.3">D1</text>
<text x="295.4" y="199.7">SW2</text>
<text x="295.4" y="202.1">SW_Coded_SC-2111</text>
<text x="41.4" y="205.3">J11</text>
<text x="281.2" y="206.6">CM</text>
<text x="310.1" y="209.5">Double</text>
<text x="313.3" y="207.5">Led1</text>
<text x="317.8" y="209.5">Led</text>
<text x="217.7" y="213">SW1</text>
<text x="229.9" y="213">C26</text>
<text x="35.4" y="216.8">Vers</text>
<text x="40.5" y="216.8">Pcb</text>
<text x="45.2" y="216.8">Gps</text>
<text x="229.9" y="219.3">100nF</text>
<text x="240.9" y="216.5" transform="rotate(-90 240.9 216.5)">47k</text>
<text x="247.2" y="216.5" transform="rotate(-90 247.2 216.5)">47k</text>
<text x="253.6" y="216.5" transform="rotate(-90 253.6 216.5)">47k</text>
<text x="259.9" y="216.5" transform="rotate(-90 259.9 216.5)">47k</text>
<text x="299" y="216.8">R39</text>
<text x="299.1" y="221.8">330</text>
<text x="176.4" y="226.9">C22</text>
<text x="213.4" y="224.4">Ajust_Time</text>
<text x="242.2" y="222.9" transform="rotate(-90 242.2 222.9)">R35</text>
<text x="248.5" y="222.9" transform="rotate(-90 248.5 222.9)">R36</text>
<text x="254.9" y="222.9" transform="rotate(-90 254.9 222.9)">R37</text>
<text x="261.2" y="222.9" transform="rotate(-90 261.2 222.9)">R38</text>
<text x="318.7" y="226.3">GND1</text>
<text x="295.2" y="232">R40</text>
<text x="299.1" y="232.6">330</text>
<text x="318.7" y="236.4">GND1</text>
<text x="180.2" y="242.8">GND1</text>
<text x="266.6" y="242.8">GND1</text>
</g>
<g font-size="1.8" fill="#0000c2">
<text x="63.5" y="29">PCB</text>
<text x="68.5" y="29">ESP</text>
<text x="97.8" y="139.5">FILTRE OUT DAC</text>
<text x="172.7" y="139.5">COINCIDENCE</text>
<text x="298.4" y="147.1">TX Esp</text>
<text x="298.4" y="150.9">RX Esp</text>
</g>
<g font-size="1.8">
<text x="119.1" y="45.4">Out</text>
<text x="123" y="47.9">Out</text>
<text x="123.5" y="45.4">Amp</text>
<text x="127.4" y="47.9">Detect</text>
<text x="128.6" y="45.4">Filtre</text>
<text x="116.9" y="50.5">OUT Dac_Filtre_2</text>
<text x="117.6" y="53">REG_THRESHOLD</text>
<text x="62.2" y="70.8">OUT Dac_Filtre1</text>
<text x="62.2" y="68.2">5V</text>
<text x="65.7" y="68.2">SIPM</text>
<text x="62.2" y="75.9">Out</text>
<text x="62.2" y="73.3">Out</text>
<text x="66.6" y="75.9">Amp</text>
<text x="66.6" y="73.3">Comparateur</text>
<text x="62.2" y="78.4">RAZ Condo</text>
<text x="62.2" y="80.9">Out</text>
<text x="62.2" y="83.5">Out</text>
<text x="66.6" y="80.9">Amp</text>
<text x="66.6" y="83.5">Detect</text>
<text x="71.7" y="80.9">Filtre</text>
<text x="62.2" y="86">Out</text>
<text x="69.7" y="86">DS18</text>
<text x="62.2" y="105.1">OUT Dac_Filtre_2</text>
<text x="62.2" y="102.5">5V</text>
<text x="62.2" y="107.6">Out</text>
<text x="65.7" y="102.5">SIPM</text>
<text x="66.6" y="107.6">Comparateur</text>
<text x="225.8" y="124.1">SW8</text>
<text x="222.5" y="131.7">BUTTON</text>
<text x="225.8" y="135.5">SW4</text>
<text x="221.4" y="139.4">OUT DAC</text>
<text x="224.1" y="143.2">LEDAL</text>
<text x="103.9" y="145.7">OUT Dac_Filtre1</text>
<text x="217.7" y="147">Out</text>
<text x="225.2" y="147">DS18</text>
<text x="308.6" y="147">TXD2</text>
<text x="66" y="155.9">OUT Dac_Filtre_2</text>
<text x="66" y="153.3">RXD2</text>
<text x="66" y="150.8">TXD2</text>
<text x="103" y="154.6">OUT Dac_Filtre_2</text>
<text x="154.9" y="154.6">OUT DAC</text>
<text x="219.3" y="154.6">RAZ Condo</text>
<text x="225.8" y="150.8">SW1</text>
<text x="308.6" y="154.6">LEDPOW</text>
<text x="308.6" y="150.8">RXD2</text>
<text x="66" y="158.4">REG_THRESHOLD</text>
<text x="308.6" y="158.4">Out</text>
<text x="313" y="158.4">Comparateur</text>
<text x="220.2" y="162.2">Out</text>
<text x="224.6" y="162.2">Oscillo</text>
<text x="308.6" y="162.2">POWSIMP</text>
<text x="308.6" y="166">SW2</text>
<text x="66" y="196.5">Out</text>
<text x="70.4" y="196.5">Oscillo</text>
<text x="162.2" y="194">5V</text>
<text x="165.6" y="194">SIPM</text>
<text x="213.4" y="194">POWSIMP</text>
<text x="231.1" y="194">BUTTON</text>
<text x="242.6" y="194">SW8</text>
<text x="248.9" y="196.5">SW4</text>
<text x="66" y="199">OUT Dac_Filtre1</text>
<text x="66" y="201.6">Out</text>
<text x="70.4" y="201.6">Comparateur</text>
<text x="255.3" y="199">SW2</text>
<text x="261.6" y="201.6">SW1</text>
<text x="66" y="204.1">Out</text>
<text x="66" y="206.7">OUT DAC</text>
<text x="66" y="209.2">Out</text>
<text x="70.4" y="204.1">Amp</text>
<text x="70.4" y="209.2">Detect</text>
<text x="66" y="211.7">Out</text>
<text x="70.4" y="211.7">Amp</text>
<text x="75.5" y="211.7">Filtre</text>
<text x="285.7" y="218.1">LEDPOW</text>
<text x="287.6" y="229.5">LEDAL</text>
</g>
<g font-size="1.8" fill="#840084">
<text x="212.2" y="44">Level</text>
<text x="218.2" y="44">Adaptator</text>
</g>
<g font-size="1.8" fill="#f12">
<text x="31.7" y="69.4">NO_CONNECT</text>
<text x="31.7" y="157">NO_CONNECT</text>
<text x="31.7" y="198.9">NO_CONNECT</text>
</g>
<g font-size="1.4" fill="#840000">
<text x="178.5" y="194.1">4</text>
<text x="196.2" y="194.1">1</text>
<text x="178.5" y="209.3">3</text>
<text x="196.2" y="209.3">2</text>
</g>
</svg>
